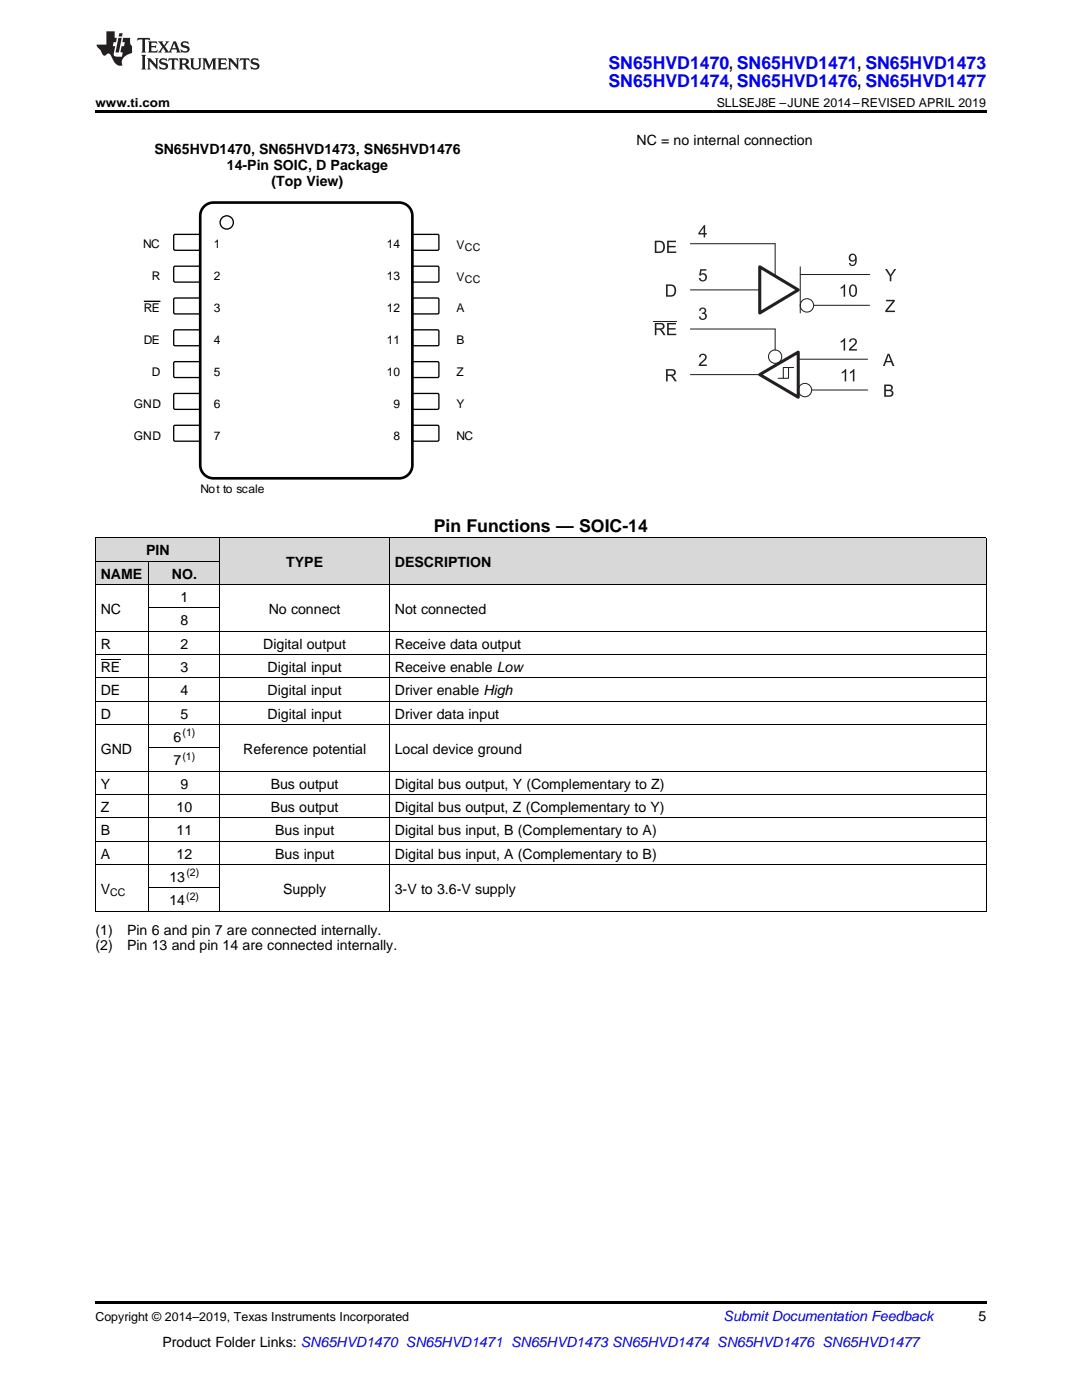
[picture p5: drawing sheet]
<svg xmlns="http://www.w3.org/2000/svg" width="216mm" height="279mm" viewBox="0 0 216 279" stroke-linecap="round" stroke-linejoin="round" font-family="sans-serif">
<g fill="#d8d8d8">
<path d="M43.9 107.4h33.8v9.3h-33.8z"/>
<path d="M77.7 107.4h119.1v9.3h-119.1z"/>
<path d="M19 112.1h10.7v4.6h-10.7z"/>
<path d="M29.7 112.1h14.2v4.6h-14.2z"/>
<path d="M19 107.4h10.7v4.7h-10.7z"/>
<path d="M29.7 107.4h14.2v4.7h-14.2z"/>
</g>
<path d="M19 181.9h.2zM43.8 181.9h.1zM77.6 181.9h.1zM196.7 181.9h.1zM19 259.7h177.8v.5h-177.8z" fill="#000"/>
<g fill="none" stroke="#000" stroke-width=".2">
<path d="M19 116.7h177.8M19 112h24.9M19 107.4h177.8M19.1 107.4v74.5M29.7 112v69.9M43.9 107.4v74.5M77.7 107.4v74.5M196.8 107.4v74.5M19 140h177.8M19 135.3h177.8M19 130.7h177.8M19 126h177.8"/>
<path d="M29.7 121.3h14.2M19 158.6h177.8M19 153.9h177.8M19 144.6h177.8M29.7 149.3h14.2M19 172.6h177.8M19 167.9h177.8M19 163.2h177.8M29.7 177.2h14.2M19 181.9h177.8"/>
</g>
<path d="M34.8 46.8h5l.2 .2-.1 2.8-.2 .1h-4.9l-.1-.2v-2.7z" fill-rule="evenodd" fill="#fff"/>
<path d="M34.8 46.8h5l.2 .2-.1 2.8-.2 .1h-4.9l-.1-.2v-2.7z" fill="none" stroke="#000" stroke-width=".26"/>
<path d="M82.3 46.9l.2-.1h4.9l.2 .2-.1 2.8-.2 .1h-4.9l-.1-.2z" fill-rule="evenodd" fill="#fff"/>
<path d="M82.3 46.9l.2-.1h4.9l.2 .2-.1 2.8-.2 .1h-4.9l-.1-.2z" fill="none" stroke="#000" stroke-width=".26"/>
<path d="M34.8 53.2h5l.2 .2-.1 2.8-.2 .1h-4.9l-.1-.3v-2.6z" fill-rule="evenodd" fill="#fff"/>
<path d="M34.8 53.2h5l.2 .2-.1 2.8-.2 .1h-4.9l-.1-.3v-2.6z" fill="none" stroke="#000" stroke-width=".26"/>
<path d="M82.3 53.3l.2-.2 4.9 .1 .2 .2-.1 2.8-.2 .1h-4.9l-.1-.3z" fill-rule="evenodd" fill="#fff"/>
<path d="M82.3 53.3l.2-.2 4.9 .1 .2 .2-.1 2.8-.2 .1h-4.9l-.1-.3z" fill="none" stroke="#000" stroke-width=".26"/>
<path d="M34.8 59.5h5l.2 .2-.1 2.8-.2 .1h-4.9l-.1-.2v-2.7z" fill-rule="evenodd" fill="#fff"/>
<path d="M34.8 59.5h5l.2 .2-.1 2.8-.2 .1h-4.9l-.1-.2v-2.7zM28.7 60.1h3.3" fill="none" stroke="#000" stroke-width=".26"/>
<path d="M82.3 59.6l.2-.1h4.9l.2 .2-.1 2.8-.2 .1h-4.9l-.1-.2z" fill-rule="evenodd" fill="#fff"/>
<path d="M82.3 59.6l.2-.1h4.9l.2 .2-.1 2.8-.2 .1h-4.9l-.1-.2z" fill="none" stroke="#000" stroke-width=".26"/>
<path d="M34.7 66l.2-.2 4.9 .1 .2 .2-.1 2.8-.2 .1h-4.9l-.1-.3z" fill-rule="evenodd" fill="#fff"/>
<path d="M34.7 66l.2-.2 4.9 .1 .2 .2-.1 2.8-.2 .1h-4.9l-.1-.3z" fill="none" stroke="#000" stroke-width=".26"/>
<path d="M82.3 66l.2-.2 4.9 .1 .2 .2-.1 2.8-.2 .1h-4.9l-.1-.3z" fill-rule="evenodd" fill="#fff"/>
<path d="M82.3 66l.2-.2 4.9 .1 .2 .2-.1 2.8-.2 .1h-4.9l-.1-.3z" fill="none" stroke="#000" stroke-width=".26"/>
<path d="M34.7 72.3l.2-.1h4.9l.2 .2-.1 2.8-.2 .1h-4.9l-.1-.2z" fill-rule="evenodd" fill="#fff"/>
<path d="M34.7 72.3l.2-.1h4.9l.2 .2-.1 2.8-.2 .1h-4.9l-.1-.2z" fill="none" stroke="#000" stroke-width=".26"/>
<path d="M82.3 72.3l.2-.1h4.9l.2 .2-.1 2.8-.2 .1h-4.9l-.1-.2z" fill-rule="evenodd" fill="#fff"/>
<path d="M82.3 72.3l.2-.1h4.9l.2 .2-.1 2.8-.2 .1h-4.9l-.1-.2z" fill="none" stroke="#000" stroke-width=".26"/>
<path d="M34.7 78.7l.2-.2 4.9 .1 .2 .2-.1 2.8-.2 .1h-4.9l-.1-.3z" fill-rule="evenodd" fill="#fff"/>
<path d="M34.7 78.7l.2-.2 4.9 .1 .2 .2-.1 2.8-.2 .1h-4.9l-.1-.3z" fill="none" stroke="#000" stroke-width=".26"/>
<path d="M82.3 78.7l.2-.2 4.9 .1 .2 .2-.1 2.8-.2 .1h-4.9l-.1-.3z" fill-rule="evenodd" fill="#fff"/>
<path d="M82.3 78.7l.2-.2 4.9 .1 .2 .2-.1 2.8-.2 .1h-4.9l-.1-.3z" fill="none" stroke="#000" stroke-width=".26"/>
<path d="M34.7 85l.2-.1h4.9l.2 .2-.1 2.8-.2 .1h-4.9l-.1-.2z" fill-rule="evenodd" fill="#fff"/>
<path d="M34.7 85l.2-.1h4.9l.2 .2-.1 2.8-.2 .1h-4.9l-.1-.2z" fill="none" stroke="#000" stroke-width=".26"/>
<path d="M82.3 85l.2-.1h4.9l.2 .2-.1 2.8-.2 .1h-4.9l-.1-.2z" fill-rule="evenodd" fill="#fff"/>
<g fill="none" stroke="#000" stroke-width=".26">
<path d="M82.3 85l.2-.1h4.9l.2 .2-.1 2.8-.2 .1h-4.9l-.1-.2z"/>
<circle cx="45.2" cy="44.4" r="1.32"/>
</g>
<path d="M40.9 41l1.1-.5 .6-.1h37a2.65 2.65 0 0 1 2.7 2.7v49.7a2.65 2.65 0 0 1-2.7 2.7h-37a2.65 2.65 0 0 1-2.6-2.7v-49.7a2.64 2.64 0 0 1 .9-2.1z" fill="none" stroke="#000" stroke-width=".53"/>
<g fill="#231f20">
<path d="M132.9 73.7h1.1a.68 .68 0 0 1 .8 .5 .68 .68 0 0 1-.6 .8l.9 1.1h-.5l-.3-.5a.75 .75 0 0 0-.7-.6h-.4v1.1h-.3zM133.2 73.9v.8h.7a.43 .43 0 0 0 .6-.3 .43 .43 0 0 0-.5-.5z" fill-rule="evenodd"/>
<path d="M130.7 64.4h1a.68 .68 0 0 1 .9 .6 .68 .68 0 0 1-.7 .8l.9 1.1h-.4l-.3-.5a.75 .75 0 0 0-.7-.6h-.4v1.1h-.3zM131 64.7v.8h.7a.43 .43 0 0 0 .6-.3 .43 .43 0 0 0-.5-.5z" fill-rule="evenodd"/>
<path d="M133.1 64.4h1.8v.3h-1.5v.8h1.4v.3h-1.4v.8h1.5v.3h-1.8z" fill-rule="evenodd"/>
</g>
<path d="M130.4 64.1h4.7" fill="none" stroke="#231f20" stroke-width=".2"/>
<g fill="#231f20">
<path d="M132.9 56.8h.8a1.22 1.22 0 0 1 1.2 1.2 1.22 1.22 0 0 1-1.1 1.2h-.9zM133.2 57.1v1.8h.5a.94 .94 0 0 0 .9-.9 .94 .94 0 0 0-.9-.9z" fill-rule="evenodd"/>
<path d="M130.7 48h.8a1.22 1.22 0 0 1 1.2 1.2 1.22 1.22 0 0 1-1.2 1.3h-.8zM131 48.3v1.9h.5a.94 .94 0 0 0 .8-.9 .94 .94 0 0 0-.8-1z" fill-rule="evenodd"/>
<path d="M133.1 48h1.8v.3h-1.5v.8h1.4v.3h-1.4v.8h1.5v.3h-1.8z" fill-rule="evenodd"/>
<path d="M176.4 76.7h1a.62 .62 0 0 1 .7 .4 .62 .62 0 0 1-.3 .8 .69 .69 0 0 1 .4 .9 .69 .69 0 0 1-.8 .4h-1zM176.8 77v.8h.5a.41 .41 0 0 0 .5-.4 .41 .41 0 0 0-.6-.4zM176.8 78.1v.8h.6a.45 .45 0 0 0 .5-.5 .45 .45 0 0 0-.6-.3z" fill-rule="evenodd"/>
<path d="M177.1 70.6h.4l1 2.4h-.4l-.3-.7h-1l-.3 .7h-.3zM177.3 70.9l-.4 1.1h.8z" fill-rule="evenodd"/>
<path d="M176.8 59.8h1.7v.3l-1.5 1.9h1.6v.3h-1.9v-.3l1.5-1.9h-1.4z" fill-rule="evenodd"/>
<path d="M176.6 53.7h.4l.7 1.1 .8-1.1h.3l-.9 1.4v1h-.4v-1z" fill-rule="evenodd"/>
<path d="M168 74.3l.7-.6h.2v2.4h-.3v-1.9l-.6 .4z" fill-rule="evenodd"/>
<path d="M169.6 74.3l.7-.6h.2v2.4h-.3v-1.9l-.6 .4z" fill-rule="evenodd"/>
<path d="M167.7 68.1l.7-.6h.2v2.5h-.3v-1.9l-.6 .3z" fill-rule="evenodd"/>
<path d="M169.7 67.7a.8 .8 0 0 1 1.2 .2 .8 .8 0 0 1-.4 1.1l-.7 .7h1.2v.3h-1.6a2.78 2.78 0 0 1 1.1-1.5 .47 .47 0 0 0-.1-.7 .47 .47 0 0 0-.7 .5l-.3-.1z" fill-rule="evenodd"/>
<path d="M167.7 57.4l.7-.6h.2v2.4h-.3v-1.9l-.6 .4z" fill-rule="evenodd"/>
<path d="M169.8 56.9a.88 .88 0 0 1 1 .1 .88 .88 0 0 1 .2 1 .89 .89 0 0 1-.2 1 .89 .89 0 0 1-1 .1 1.87 1.87 0 0 1 0-2.2zM169.9 57.2l-.2 1.2a.52 .52 0 0 0 .7 .6 1.66 1.66 0 0 0 0-1.9z" fill-rule="evenodd"/>
<path d="M169.6 50.8a.87 .87 0 0 1 1 0 .87 .87 0 0 1 .4 1 .93 .93 0 0 1-.3 1.1 .93 .93 0 0 1-1.1 0l-.2-.4h.3a.51 .51 0 0 0 .6 .3 .51 .51 0 0 0 .3-.6l.1-.3a.77 .77 0 0 1-1.2 .1 .77 .77 0 0 1 .1-1.2zM169.6 51.4a.52 .52 0 0 0 1 0 .52 .52 0 0 0-1 0z" fill-rule="evenodd"/>
<path d="M139.7 70.8a.8 .8 0 0 1 1.2 .1 .8 .8 0 0 1-.4 1.2l-.7 .7h1.2v.2h-1.6a2.78 2.78 0 0 1 1.2-1.4 .47 .47 0 0 0-.2-.7 .47 .47 0 0 0-.6 .4h-.3z" fill-rule="evenodd"/>
<path d="M139.7 61.5a.65 .65 0 0 1 1 0 .65 .65 0 0 1-.1 1 .76 .76 0 0 1 0 1.3 .76 .76 0 0 1-1.2-.6l.3-.1a.49 .49 0 0 0 .6 .5 .49 .49 0 0 0 .4-.6 .49 .49 0 0 0-.7-.3l.1-.3a.42 .42 0 0 0 .5-.3 .42 .42 0 0 0-.4-.5 .42 .42 0 0 0-.4 .5l-.3-.1z" fill-rule="evenodd"/>
<path d="M139.7 53.7h1.3v.3h-1l-.2 .7a.81 .81 0 0 1 1.2 .4 .81 .81 0 0 1-.5 1.1 .81 .81 0 0 1-1.1-.7h.4a.54 .54 0 0 0 .6 .3 .54 .54 0 0 0 .4-.7 .54 .54 0 0 0-.7-.3l-.3 .2h-.3z" fill-rule="evenodd"/>
<path d="M140.5 44.9h.2v1.6h.3v.3h-.3v.6h-.3v-.6h-1.1v-.3zM140.4 45.4l-.8 1.1h.8z" fill-rule="evenodd"/>
</g>
<g fill="none" stroke="#231f20" stroke-width=".2">
<path d="M137.8 57.9h13.8M137.8 48.6h16.9v6.5M159.7 53.2v9.3M159.7 54.8h13.8M137.8 65.7h16.9v4.1M137.8 74.8h13.8M159.3 71.7h13.8M162 77.8h11.1M162.4 60.9h11.1"/>
<circle cx="154.7" cy="71.2" r="1.33"/>
<circle cx="160.6" cy="77.9" r="1.34"/>
<circle cx="161" cy="60.9" r="1.34"/>
</g>
<path d="M151.6 53.2l7.7 4.7-7.7 4.6zM151.6 74.8l7.7-4.5v9z" fill="none" stroke="#231f20" stroke-width=".61"/>
<path d="M156.3 73.3h1v2.2h-1z" fill-rule="evenodd" fill="#fff"/>
<path d="M155.3 75.5h1M156.3 73.3h1v2.2h-1zM157.3 73.3h1.1" fill="none" stroke="#231f20" stroke-width=".2"/>
<path d="M19 22h177.8v.5h-177.8z" fill="#000"/>
<g fill="#231f20">
<path d="M27.5 7.6l-.1 .5 .4-.2h.6v.1v2.1l-.2 .4h1l-.3-.4v-2.1l.1-.1h.5l.5 .2-.2-.5zM29.5 8.3l.2 .3v1.5l-.2 .4h1.8l.2-.6a1.04 1.04 0 0 1-1.3 .2v-.7h.6l.3 .2v-.6l-.3 .2h-.6v-.6l.8-.1 .4 .3-.2-.5zM31.5 8.3l.9 1.1-.9 1.1h.8l-.2-.2 .5-.7 .4 .7-.2 .2h1.5l-.1-.2 .1-.4h.9l.1 .4-.2 .2h1l-.3-.3-.7-1.9h-.5l-.9 2-.8-1 .9-1h-.8l.1 .3-.3 .5-.4-.6 .2-.2zM34.7 8.6l.4 1h-.7zM36.3 8.4a.63 .63 0 0 0-.2 .7 .63 .63 0 0 0 .6 .4l.6 .2 .1 .2a.75 .75 0 0 1-.7 .4 .75 .75 0 0 1-.6-.5l.1 .7 .1-.1a1.11 1.11 0 0 0 1.5-.6 1.13 1.13 0 0 0-1.2-.8l-.1-.4a1.04 1.04 0 0 1 1.2 .2l-.2-.5-.1 .1-.5-.2zM28.2 10.9l.2 .4v2.2l-.2 .4h1l-.3-.4v-2.2l.3-.4zM29.3 11.6l.3 .4v1.5l-.3 .4h.8l-.2-.4v-1.3l1.5 1.7v-1.9l.2-.4h-.7l.2 .4v.9l-1.1-1.3zM32 11.8a.62 .62 0 0 0-.2 .7 .62 .62 0 0 0 .6 .4l.6 .1 .1 .3a.76 .76 0 0 1-.7 .3 .76 .76 0 0 1-.6-.4l.1 .7 .1-.1a1.11 1.11 0 0 0 1.5-.6 1.13 1.13 0 0 0-1.2-.8l-.1-.4a1.04 1.04 0 0 1 1.2 .2l-.2-.6-.1 .1-.5-.1zM33.7 11.6l-.2 .6a.61 .61 0 0 1 .8-.3v1.6l-.2 .4h.9l-.2-.4v-1.6a.63 .63 0 0 1 .8 .3l-.2-.6zM35.6 11.6l.3 .4v1.5l-.3 .4h1l-.2-.2v-.8l.5 .2a.76 .76 0 0 0 1.2 .7l-1-1a.58 .58 0 0 0 .6-.5 .58 .58 0 0 0-.5-.6zM36.4 11.9h.1a.45 .45 0 0 1 .5 .1 .45 .45 0 0 1 .1 .5l-.7 .2zM37.9 11.6l.2 .2a2.17 2.17 0 0 0 .3 1.9 .99 .99 0 0 0 1.6-.6v-1.1l.2-.4h-.7l.2 .2a1.92 1.92 0 0 1-.2 1.8 .6 .6 0 0 1-.9-.5v-1.1l.2-.4zM40.4 11.6l.2 .4v1.5l-.2 .4h.7l-.2-.4v-1.4l.8 1.8 .8-1.8v1.4l-.2 .4h.9l-.2-.4v-1.5l.2-.4h-.8l-.6 1.5-.6-1.5zM43.4 11.6l.2 .4v1.5l-.2 .4h1.8l.2-.6a1.04 1.04 0 0 1-1.3 .1v-.6h.5l.4 .2v-.6l-.4 .2h-.5v-.7h.8l.3 .3-.1-.6zM45.5 11.6l.2 .4v1.5l-.2 .4h.7l-.2-.4v-1.3l1.5 1.7v-1.9l.2-.4h-.7l.2 .4v.9l-1.1-1.3zM47.9 11.6l-.1 .6a.61 .61 0 0 1 .8-.3v1.6l-.3 .4h1l-.3-.4 .1-1.6a.63 .63 0 0 1 .7 .3l-.1-.6zM50.2 11.8a.62 .62 0 0 0-.2 .7 .62 .62 0 0 0 .6 .4l.6 .1 .2 .3a.76 .76 0 0 1-.8 .3 .76 .76 0 0 1-.6-.4l.1 .7 .2-.1a1.11 1.11 0 0 0 1.5-.6 1.13 1.13 0 0 0-1.3-.8l-.1-.4a1.04 1.04 0 0 1 1.2 .2l-.1-.6-.2 .1-.5-.1z"/>
<path d="M21.2 6.3v2.6h-1.9l.1 .4 .7 .9a.91 .91 0 0 0 1 .8 .56 .56 0 0 1 .5-.3 .56 .56 0 0 1 .5 .3l.4 .8a1.53 1.53 0 0 0 1.9 1.2 1.54 1.54 0 0 1 1-2.1l.9-.3v-1.4a1.52 1.52 0 0 1-.3-1.6h-1.4l-.2 .8h.5l-.2 .8h-.4l-.2 1v.2l.4 .1-.2 .8a1.93 1.93 0 0 1-1.6-.3l.3-1.8h-.5l.2-.8h.4l.2-.8h-.4v-1.3zM23.6 7.6l-.6 2.9h.7l.6-2.9zM23.8 6.6l-.1 .7h.6l.2-.7z"/>
</g>
<path d="M20.1 131.6h3.9" fill="none" stroke="#000" stroke-width=".2"/>
<g font-size="3.5" fill="#00f">
<text x="121.4" y="13.8">SN65HVD1470, SN65HVD1471, SN65HVD1473</text>
<text x="121.4" y="17.3">SN65HVD1474, SN65HVD1476, SN65HVD1477</text>
</g>
<text font-size="3.5" x="86.5" y="106.2">Pin Functions — SOIC-14</text>
<g font-size="2.8">
<text x="127" y="28.9">NC = no internal connection</text>
<text x="30.8" y="30.7">SN65HVD1470, SN65HVD1473, SN65HVD1476</text>
<text x="45.3" y="33.9">14-Pin SOIC, D Package</text>
<text x="54.2" y="37">(Top View)</text>
<text x="29.1" y="110.8">PIN</text>
<text x="57.1" y="113.1">TYPE</text>
<text x="78.8" y="113.1">DESCRIPTION</text>
<text x="20.1" y="115.5">NAME</text>
<text x="34.3" y="115.5">NO.</text>
<text x="20.1" y="122.4">NC</text>
<text x="36" y="120.1">1</text>
<text x="36" y="124.8">8</text>
<text x="53.6" y="122.4">No connect</text>
<text x="78.8" y="122.4">Not connected</text>
<text x="20.1" y="129.4">R</text>
<text x="36" y="129.4">2</text>
<text x="52.5" y="129.4">Digital output</text>
<text x="78.8" y="129.4">Receive data output</text>
<text x="20.1" y="134.1">RE</text>
<text x="36" y="134.1">3</text>
<text x="53.4" y="134.1">Digital input</text>
<text x="78.8" y="134.1">Receive enable Low</text>
<text x="20.1" y="138.7">DE</text>
<text x="20.1" y="143.4">D</text>
<text x="36" y="138.7">4</text>
<text x="36" y="143.4">5</text>
<text x="53.4" y="138.7">Digital input</text>
<text x="53.4" y="143.4">Digital input</text>
<text x="78.8" y="138.7">Driver enable High</text>
<text x="78.8" y="143.4">Driver data input</text>
<text x="34.6" y="148.1">6</text>
<text x="20.1" y="150.4">GND</text>
<text x="34.6" y="152.7">7</text>
<text x="48.5" y="150.4">Reference potential</text>
<text x="78.8" y="150.4">Local device ground</text>
<text x="20.1" y="157.4">Y</text>
<text x="36" y="157.4">9</text>
<text x="54" y="157.4">Bus output</text>
<text x="78.8" y="157.4">Digital bus output, Y (Complementary to Z)</text>
<text x="20.1" y="162">Z</text>
<text x="20.1" y="166.7">B</text>
<text x="35.2" y="162">10</text>
<text x="35.2" y="166.7">11</text>
<text x="54" y="162">Bus output</text>
<text x="54.9" y="166.7">Bus input</text>
<text x="78.8" y="162">Digital bus output, Z (Complementary to Y)</text>
<text x="78.8" y="166.7">Digital bus input, B (Complementary to A)</text>
<text x="20.1" y="171.3">A</text>
<text x="35.2" y="171.3">12</text>
<text x="54.9" y="171.3">Bus input</text>
<text x="78.8" y="171.3">Digital bus input, A (Complementary to B)</text>
<text x="20.1" y="178.3">V</text>
<text x="33.8" y="176">13</text>
<text x="56.5" y="178.3">Supply</text>
<text x="78.8" y="178.3">3-V to 3.6-V supply</text>
<text x="33.8" y="180.7">14</text>
<text x="19" y="186.5">(1)</text>
<text x="19" y="189.7">(2)</text>
<text x="25.4" y="186.5">Pin 6 and pin 7 are connected internally.</text>
<text x="25.4" y="189.7">Pin 13 and pin 14 are connected internally.</text>
<text x="195.3" y="263.6">5</text>
<text x="32.4" y="268.9">Product Folder Links: SN65HVD1470 SN65HVD1471 SN65HVD1473 SN65HVD1474 SN65HVD1476 SN65HVD1477</text>
</g>
<text font-size="2.8" fill="#0000c8" x="144.4" y="263.6">Submit Documentation Feedback</text>
<g font-size="2.5">
<text x="19" y="21.4">www.ti.com</text>
<text x="143" y="21.4">SLLSEJ8E –JUNE 2014–REVISED APRIL 2019</text>
<text x="19" y="263.6">Copyright © 2014–2019, Texas Instruments Incorporated</text>
</g>
<g font-size="2.4">
<text x="28.6" y="49.5">NC</text>
<text x="42.7" y="49.5">1</text>
<text x="77.2" y="49.5">14</text>
<text x="91.1" y="49.7">V</text>
<text x="30.3" y="55.8">R</text>
<text x="42.7" y="55.8">2</text>
<text x="77.2" y="55.8">13</text>
<text x="91.1" y="56.1">V</text>
<text x="28.7" y="62.2">RE</text>
<text x="42.7" y="62.2">3</text>
<text x="77.2" y="62.2">12</text>
<text x="91.1" y="62.2">A</text>
<text x="28.7" y="68.6">DE</text>
<text x="42.7" y="68.6">4</text>
<text x="77.2" y="68.6">11</text>
<text x="91.1" y="68.6">B</text>
<text x="30.3" y="75">D</text>
<text x="42.7" y="75">5</text>
<text x="77.2" y="75">10</text>
<text x="91.1" y="75">Z</text>
<text x="26.7" y="81.4">GND</text>
<text x="42.7" y="81.4">6</text>
<text x="78.5" y="81.4">9</text>
<text x="91.1" y="81.4">Y</text>
<text x="26.7" y="87.7">GND</text>
<text x="42.7" y="87.7">7</text>
<text x="78.5" y="87.7">8</text>
<text x="91.1" y="87.7">NC</text>
<text x="40" y="98.4">Not to scale</text>
</g>
<g font-size="2.1">
<text x="92.7" y="50.1">CC</text>
<text x="92.7" y="56.5">CC</text>
<text x="36.4" y="146.9">(1)</text>
<text x="36.4" y="151.6">(1)</text>
<text x="22" y="178.9">CC</text>
<text x="37.1" y="179.5">(2)</text>
<text x="37.2" y="174.9">(2)</text>
</g>
</svg>
